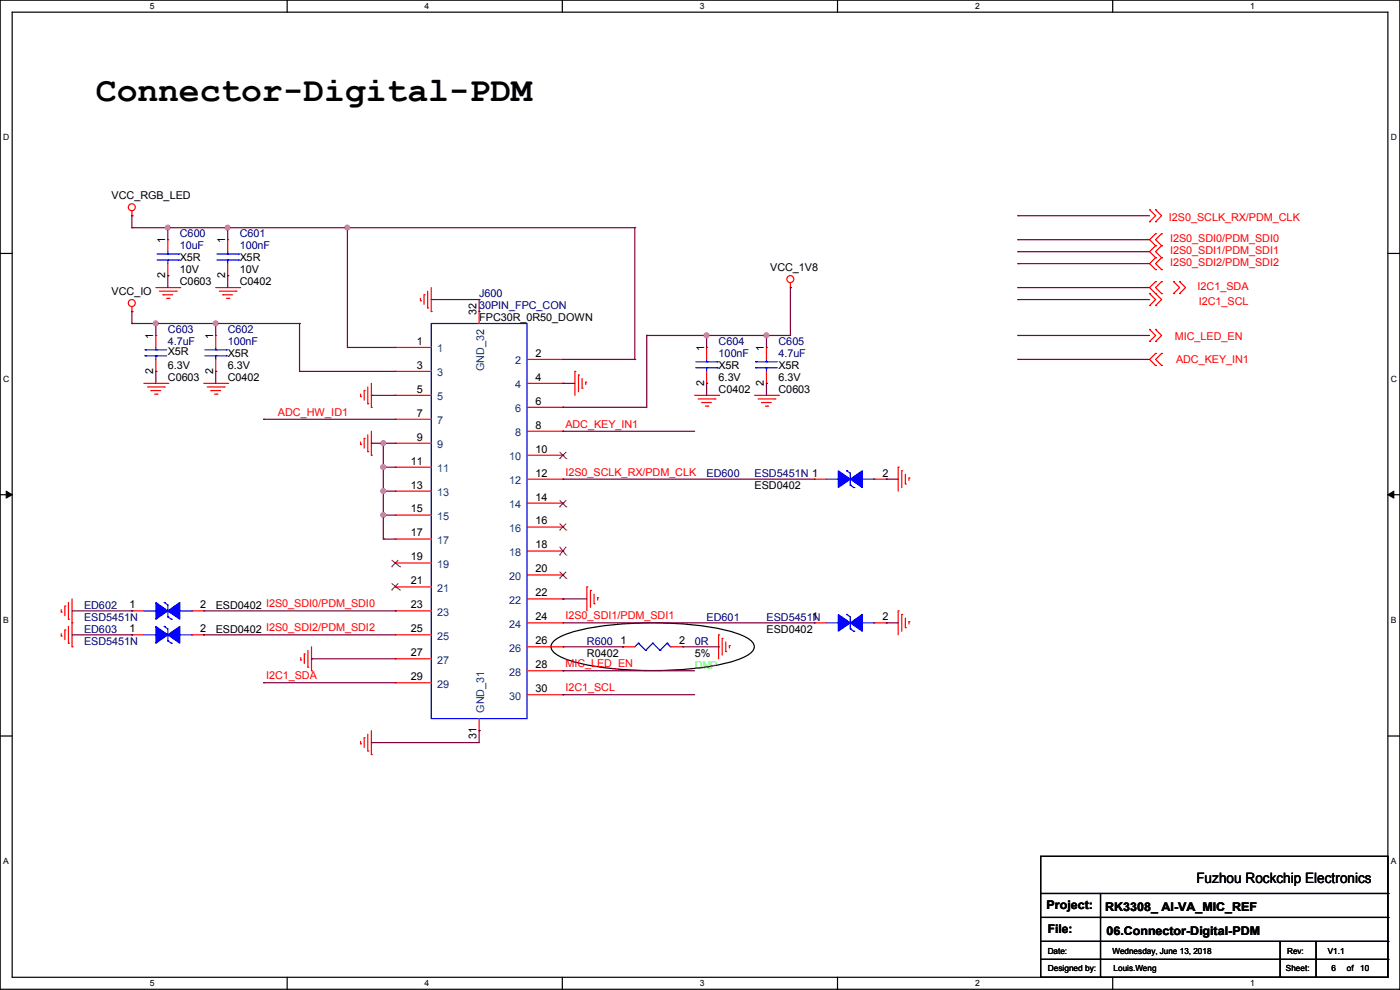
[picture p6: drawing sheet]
<svg xmlns="http://www.w3.org/2000/svg" width="297mm" height="210mm" viewBox="0 0 297 210" stroke-linecap="round" stroke-linejoin="round" font-family="sans-serif">
<path d="M0 0h297v209.8h-297zM2.6 2.6h291.8v204.7h-291.8z" fill="none" stroke="#000" stroke-width=".25"/>
<g fill="#fff">
<path d="M31.7 .3h1v2h-1z"/>
<path d="M31.7 207.6h1v1.9h-1z"/>
</g>
<path d="M60.9 0v2.6M60.9 207.3v2.5" fill="none" stroke="#000" stroke-width=".25"/>
<g fill="#fff">
<path d="M90.1 .3h1v2h-1z"/>
<path d="M90.1 207.6h1v1.9h-1z"/>
</g>
<path d="M119.3 0v2.6M119.3 207.3v2.5" fill="none" stroke="#000" stroke-width=".25"/>
<g fill="#fff">
<path d="M148.5 .3h.9v2h-.9z"/>
<path d="M148.5 207.6h.9v1.9h-.9z"/>
</g>
<path d="M177.7 0v2.6M177.7 207.3v2.5" fill="none" stroke="#000" stroke-width=".25"/>
<g fill="#fff">
<path d="M206.8 .3h1v2h-1z"/>
<path d="M206.8 207.6h1v1.9h-1z"/>
</g>
<path d="M236.1 0v2.6M236.1 207.3v2.5" fill="none" stroke="#000" stroke-width=".25"/>
<g fill="#fff">
<path d="M265.2 .3h1v2h-1z"/>
<path d="M265.2 207.6h1v1.9h-1z"/>
<path d="M.7 28.2h1.2v1.9h-1.2z"/>
<path d="M295.1 28.2h1.2v1.9h-1.2z"/>
<path d="M.7 79.3h1.2v2h-1.2z"/>
<path d="M295.1 79.3h1.2v2h-1.2z"/>
</g>
<path d="M0 53.8h2.6M294.4 53.8h2.6" fill="none" stroke="#000" stroke-width=".25"/>
<g fill="#fff">
<path d="M.7 130.5h1.2v2h-1.2z"/>
<path d="M295.1 130.5h1.1v2h-1.1z"/>
</g>
<path d="M0 104.9h2.6M294.4 104.9h2.6" fill="none" stroke="#000" stroke-width=".25"/>
<path d="M1.3 104.2l1.3 .7-1.3 .8zM294.4 104.9l1.3-.7v1.5z" fill="#000" stroke="#000" stroke-width=".21"/>
<g fill="#fff">
<path d="M.7 181.7h1.2v2h-1.2z"/>
<path d="M295.1 181.7h1.1v2h-1.1z"/>
</g>
<g fill="none" stroke="#000" stroke-width=".25">
<path d="M117.4 136.1a13.9 13.9 0 0 1 6.6-2.7 79 79 0 0 1 30.5 .4 12.2 12.2 0 0 1 5 2.3 1.43 1.43 0 0 1 0 2.2 13.9 13.9 0 0 1-6.6 2.6 79 79 0 0 1-30.5-.3 12.2 12.2 0 0 1-5-2.3 1.43 1.43 0 0 1 0-2.2zM0 156.1h2.6M294.4 156.1h2.6M220.8 181.7h73.6v25.6h-73.6zM220.8 189.5h73.6M220.8 194.6h73.6M220.8 199.7h73.6M233.5 189.5v17.8M271.6 199.7v7.6M279.2 199.7v7.6M294.4 189.5h.1M294.4 194.6h.1"/>
<path d="M294.4 199.7h.1M220.8 203.5h73.6M233.5 207.3h.1M271.6 207.3h.1M279.2 207.3h.1M294.4 203.5h.1"/>
</g>
<g fill="none" stroke="#f00" stroke-width=".25">
<path d="M28 45.8h.1M28 44.7v1.1M35.6 50.8h.1M35.6 58.5h.1M35.6 50.8v2.6M35.6 55.9v2.6M48.3 50.8h.1M48.3 58.5h.1M48.3 50.8v2.6M48.3 55.9v2.6M167.7 60v1M243.9 44.5h.1"/>
<path d="M243.9 47h.1M243.9 44.5l1.3 1.3-1.3 1.2M245.2 54.7h.1M245.2 57.2h.1M245.2 52.1h.1M245.2 44.5h.1M245.2 47h.1M245.2 59.7h.1M245.2 49.6h.1M245.2 54.7l-1.3 1.2 1.3 1.3M245.2 52.1l-1.3 1.3 1.3 1.3M245.2 44.5l1.2 1.3-1.2 1.2"/>
<path d="M245.2 59.7l-1.3 1.3 2.5 2.5-1.2 1.3M245.2 49.6l-1.3 1.2 1.3 1.3M246.4 57.2h.1M246.4 54.7h.1M246.4 52.1h.1M246.4 59.7h.1M246.4 49.6h.1M246.4 54.7l-1.2 1.2 1.2 1.3M246.4 52.1l-1.2 1.3 1.2 1.3M246.4 59.7l-1.2 1.3 1.2 1.3M246.4 49.6l-1.2 1.2 1.2 1.3M249 59.7h.1"/>
<path d="M249 59.7l1.2 1.3-1.2 1.3M250.2 59.7h.1M250.2 59.7l1.3 1.3-1.3 1.3M28 66.1h.1M28 65.1v1M33.1 71.2h.1M33.1 78.8h.1M33.1 61h5M33.1 71.2v2.5M33.1 76.2v2.6M33.8 61.8h3.6M34.6 62.5h.1"/>
<path d="M34.6 62.5h2M35.3 63.3h.6M35.9 63.3h.1M37.4 61.8h.1M38.1 61h.1M45.8 71.2h.1M45.8 78.8h.1M45.8 61h5M45.8 71.2v2.5M45.8 76.2v2.6M46.5 61.8h3.6M47.3 62.5h.1"/>
<path d="M47.3 62.5h2M48 63.3h.6M48.6 63.3h.1M50.1 61.8h.1M50.8 61h.1M83.9 73.7h.1M83.9 78.8h.1M83.9 73.7h7.6M83.9 78.8h7.6M89.2 63.8h.1M89.2 63.3v.5M90 62.5h.1"/>
<path d="M90 62.5v2.1M90.7 65.3h.1M90.7 61.8v3.5M91.5 66.1h.1M91.5 61v5.1M101.6 66.1h.1M101.6 66.1v2.5M111.8 76.2h7.6M119.4 76.2h.1M122 78.8h.1M122 78.8v5.1M122.7 79.5h.1"/>
<path d="M122.7 79.5v3.6M149.9 73.7h.1M149.9 73.7v2.5M149.9 78.8v2.5M162.6 73.7h.1M162.6 73.7v2.5M162.6 78.8v2.5M167.7 61h.1M243.9 69.9h.1M243.9 72.4h.1M243.9 62.3h.1M243.9 64.8h.1"/>
<path d="M243.9 69.9l1.3 1.3-1.3 1.2M243.9 62.3l1.3 1.2-1.3 1.3M245.2 69.9h.1M245.2 72.4h.1M245.2 62.3h.1M245.2 64.8h.1M245.2 75h.1M245.2 77.5h.1M245.2 69.9l1.2 1.3-1.2 1.2M245.2 75l-1.3 1.2 1.3 1.3M246.4 62.3h.1M246.4 77.5h.1"/>
<path d="M246.4 75h.1M246.4 75l-1.2 1.2 1.2 1.3M249 62.3h.1M250.2 62.3h.1M30.5 81.3h5.1M31.3 82.1h3.5M32 82.8h.1M32 82.8h2.1M32.8 83.6h.5M33.3 83.6h.1M34.8 82.1h.1M35.6 81.3h.1"/>
<path d="M43.2 81.3h5.1M44 82.1h3.5M44.7 82.8h.1M44.7 82.8h2.1M45.5 83.6h.5M46 83.6h.1M47.5 82.1h.1M48.3 81.3h.1M76.5 84.1h.1M76.5 94.3h.1M76.5 83.6v.5M76.5 93.8v.5"/>
<path d="M77.3 82.8h.1M77.3 93h.1M77.3 82.8v2.1M77.3 93v2M78 85.6h.1M78 95.8h.1M78 82.1v3.5M78 92.2v3.6M78.8 86.4h.1M78.8 96.6h.1M78.8 81.3v5.1M78.8 91.5v5.1"/>
<path d="M83.9 83.9h.1M83.9 88.9h.1M83.9 94h.1M83.9 99.1h.1M83.9 83.9h7.6M83.9 88.9h7.6M83.9 94h7.6M83.9 99.1h7.6M111.8 81.3h7.6M111.8 86.4h7.6M111.8 91.5h7.6M111.8 96.6h7.6"/>
<path d="M119.4 81.3h.1M119.4 86.4h.1M119.4 91.5h.1M119.4 96.6h.1M123.5 82.3h.1M123.5 80.3v2M124.2 81.1h.1M124.2 81.1v.5M147.4 83.9h5M148.1 84.6h3.6M148.9 85.4h.1M148.9 85.4h2"/>
<path d="M149.6 86.1h.6M149.9 81.3h.1M150.2 86.1h.1M151.7 84.6h.1M152.4 83.9h.1M160.1 83.9h5M160.8 84.6h3.6M161.6 85.4h.1M161.6 85.4h2M162.3 86.1h.6M162.6 81.3h.1M162.9 86.1h.1"/>
<path d="M164.4 84.6h.1M165.1 83.9h.1M190.5 99.1h.1M190.5 99.1v5.1M191.3 99.9h.1M191.3 99.9v3.5M83.9 104.2h.1M83.9 109.3h.1M83.9 114.3h.1M83.9 119.4h.1M83.9 104.2h7.6M83.9 109.3h7.6"/>
<path d="M83.9 114.3h7.6M83.9 119.4h7.6M111.8 101.6h7.6M111.8 106.7h7.6M111.8 111.8h7.6M111.8 116.9h7.6M119.4 101.6h.1M119.4 106.7h.1M119.4 111.8h.1M119.4 116.9h.1M172.8 101.6h.1M172.8 101.6h2.5"/>
<path d="M185.5 101.6h2.5M188 101.6h.1M192.1 102.7h.1M192.1 100.6v2.1M192.8 101.4h.1M192.8 101.4v.5M13 129.8h.1M13 134.9h.1M13 129.3v.5M13 134.4v.5M13.8 128.6h.1M13.8 133.6h.1"/>
<path d="M13.8 128.6v2M13.8 133.6v2.1M14.5 131.4h.1M14.5 136.4h.1M14.5 127.8v3.6M14.5 132.9v3.5M15.3 132.1h.1M15.3 137.2h.1M15.3 127v10.2M28 134.7h.1M28 129.6h.1M28 129.6h2.5"/>
<path d="M28 134.7h2.5M40.7 129.6h2.5M40.7 134.7h2.5M43.2 134.7h.1M43.2 129.6h.1M63.8 140h.1M63.8 139.5v.5M64.6 138.7h.1M64.6 138.7v2.1M65.3 138v3.5M66.1 137.2v5.1M83.9 124.5h.1"/>
<path d="M83.9 129.6h.1M83.9 134.7h.1M83.9 139.7h.1M83.9 124.5h7.6M83.9 129.6h7.6M83.9 134.7h7.6M83.9 139.7h7.6M111.8 122h7.6M111.8 127h7.6M111.8 132.1h7.6M111.8 137.2h7.6M119.4 122h.1"/>
<path d="M119.4 127h.1M119.4 132.1h.1M119.4 137.2h.1M124.5 124.5h.1M124.5 124.5v5.1M125.3 125.3h.1M125.3 125.3v3.5M126 128.1h.1M126 126v2.1M126.8 126.8h.1M126.8 126.8v.5M132.1 137.2h.1"/>
<path d="M132.1 137.2h2.6M142.3 137.2h2.5M144.8 137.2h.1M152.4 134.7h.1M152.4 134.7v5M153.2 135.4h.1M153.2 135.4v3.6M154 138.2h.1M154 136.2v2M154.7 136.9h.1M154.7 136.9v.6M172.8 132.1h.1"/>
<path d="M172.8 132.1h2.5M185.5 132.1h2.5M188 132.1h.1M190.5 129.6h.1M190.5 129.6v5.1M191.3 130.3h.1M191.3 130.3v3.6M192.1 133.1h.1M192.1 131.1v2M192.8 131.9h.1M192.8 131.9v.5M65.3 141.5h.1"/>
<path d="M66.1 142.3h.1M76.5 157.8h.1M76.5 157.3v.5M77.3 156.5h.1M77.3 156.5v2M78 159.3h.1M78 155.7v3.6M78.8 155v5.1M83.9 144.8h.1M83.9 144.8h7.6M101.6 155h.1M101.6 152.4v2.6"/>
<path d="M111.8 142.3h7.6M111.8 147.4h7.6M119.4 142.3h.1M119.4 147.4h.1M78.8 160.1h.1"/>
<circle cx="28" cy="44" r=".74"/>
<circle cx="167.7" cy="59.2" r=".74"/>
<circle cx="28" cy="64.3" r=".74"/>
</g>
<g fill="none" stroke="#00f" stroke-width=".25">
<path d="M33.3 55.2h4.6M33.3 53.9h4.6M35.6 53.9h.1M35.6 55.2h.1M35.6 53.4v.5M35.6 55.2v.7M37.9 55.2h.1M37.9 53.9h.1M46 55.2h4.6M46 53.9h4.6M48.3 53.9h.1M48.3 55.2h.1"/>
<path d="M48.3 53.4v.5M48.3 55.2v.7M50.6 55.2h.1M50.6 53.9h.1M30.8 75.5h.1M30.8 74.2h.1M30.8 75.5h4.5M30.8 74.2h4.5M33.1 74.2h.1M33.1 75.5h.1M33.1 73.7v.5M33.1 75.5v.7"/>
<path d="M43.5 75.5h4.5M43.5 74.2h4.5M45.8 74.2h.1M45.8 75.5h.1M45.8 73.7v.5M45.8 75.5v.7M48 75.5h.1M48 74.2h.1M91.5 68.6h20.3v83.8h-20.3zM147.6 78h4.6M147.6 76.8h4.6M149.9 76.8h.1"/>
<path d="M149.9 78h.1M149.9 76.2v.6M149.9 78v.8M152.2 78h.1M152.2 76.8h.1M160.3 78h.1M160.3 76.8h.1M160.3 78h4.6M160.3 76.8h4.6M162.6 76.8h.1M162.6 78h.1M162.6 76.2v.6"/>
<path d="M162.6 78v.8M179.6 99.9h.1M179.6 99.9l.8 .5v2.5M175.3 101.6h2.5M177.8 101.6h.1M180.4 102.9h.1M180.4 102.9l.7 .5M181.1 103.4h.1M182.9 101.6h2.6M185.5 101.6h.1M30.5 134.7h2.6M30.5 129.6h2.6"/>
<path d="M33.1 134.7h.1M33.1 129.6h.1M34.8 132.9h.1M34.8 127.8h.1M34.8 127.8l.8 .5v2.6M34.8 132.9l.8 .5v2.5M35.6 135.9h.1M35.6 130.9h.1M35.6 135.9l.8 .5M35.6 130.9l.8 .5M36.4 136.4h.1M36.4 131.4h.1"/>
<path d="M38.1 134.7h2.6M38.1 129.6h2.6M40.7 134.7h.1M40.7 129.6h.1M135.4 136.4h.1M135.4 136.4l-.7 .8M135.4 136.4l1.5 1.6M136.9 138h.1M138.5 136.4h.1M138.5 136.4l-1.6 1.6M138.5 136.4l1.5 1.6M140 138h.1"/>
<path d="M141.5 136.4h.1M141.5 136.4l-1.5 1.6M141.5 136.4l.8 .8M142.3 137.2h.1M175.3 132.1h2.5M177.8 132.1h.1M179.6 130.3h.1M179.6 130.3l.8 .6v2.5M180.4 133.4h.1M180.4 133.4l.7 .5M181.1 133.9h.1M182.9 132.1h2.6"/>
<path d="M185.5 132.1h.1"/>
</g>
<g fill="none" stroke="#804000" stroke-width=".21">
<path d="M118.7 97.3h.1M118.7 95.9l1.4 1.4M120.1 97.3h.1M120.1 95.9l-1.4 1.4M83.1 118.8l1.7 1.4M84.5 118.8l-1.4 1.4M118.7 107.5h.1M118.7 112.5h.1M118.7 117.7h.1M118.7 106.1l1.4 1.4M118.7 111l1.4 1.5M118.7 116l1.4 1.7"/>
<path d="M120.1 107.5h.1M120.1 112.5h.1M120.1 117.7h.1M120.1 106.1l-1.4 1.4M120.1 111l-1.4 1.5M120.1 116l-1.4 1.7M83.1 120.2h.1M83.1 125.2h.1M83.1 123.7l1.7 1.5M84.5 123.7l-1.4 1.5M84.8 120.2h.1M84.8 125.2h.1"/>
<path d="M118.7 122.7h.1M118.7 121.3l1.4 1.4M120.1 122.7h.1M120.1 121.3l-1.4 1.4"/>
</g>
<g fill="#00f" stroke="#00f" stroke-width=".25">
<path d="M33.1 132.9l2.5 1.8-2.5 1.7z" fill-rule="evenodd"/>
<path d="M35.6 134.7l2.5-1.8v3.5z" fill-rule="evenodd"/>
<path d="M177.8 99.9l2.6 1.7-2.6 1.8z" fill-rule="evenodd"/>
<path d="M180.4 101.6l2.5-1.7v3.5z" fill-rule="evenodd"/>
<path d="M177.8 130.3l2.6 1.8-2.6 1.8z" fill-rule="evenodd"/>
<path d="M180.4 132.1l2.5-1.8v3.6z" fill-rule="evenodd"/>
<path d="M33.1 127.8l2.5 1.8-2.5 1.8z" fill-rule="evenodd"/>
<path d="M35.6 129.6l2.5-1.8v3.6z" fill-rule="evenodd"/>
</g>
<g fill="none" stroke="#800040" stroke-width=".25">
<path d="M28 48.3h.1M28 45.8h.1M28 45.8v2.5M28 48.3h106.7M35.6 58.5h.1M35.6 48.3h.1M35.6 48.3v2.5M35.6 58.5v2.5M48.3 48.3h.1M48.3 58.5h.1M48.3 48.3v2.5M48.3 58.5v2.5"/>
<path d="M73.7 48.3h.1M73.7 48.3v25.4M134.7 48.3h.1M134.7 48.3v27.9M215.9 45.8h.1M215.9 53.4h.1M215.9 55.9h.1M215.9 50.8h.1M215.9 45.8h28M215.9 53.4h28M215.9 55.9h28M215.9 50.8h28"/>
<path d="M28 68.6h.1M28 66.1h.1M28 68.6h35.5M28 66.1v2.5M33.1 78.8h.1M33.1 68.6h.1M33.1 68.6v2.6M33.1 78.8v2.5M45.8 68.6h.1M45.8 78.8h.1M45.8 68.6v2.6M45.8 78.8v2.5"/>
<path d="M63.5 68.6h.1M63.5 78.8h.1M63.5 68.6v10.2M63.5 78.8h20.4M73.7 73.7h.1M73.7 73.7h10.2M91.5 63.5h.1M91.5 63.5h10.1M101.6 63.5h.1M101.6 63.5v2.6M119.4 76.2h15.3M134.7 76.2h.1"/>
<path d="M137.2 71.2h.1M137.2 71.2v15.2h-17.8M149.9 71.2h.1M149.9 71.2v2.5M162.6 71.2h.1M162.6 71.2v2.5M167.7 61h.1M167.7 61v10.2h-30.5M215.9 76.2h.1M215.9 71.2h.1M215.9 61h.1M215.9 63.5h.1"/>
<path d="M215.9 63.5h28M215.9 71.2h28M215.9 76.2h28M215.9 61h28M55.9 88.9h.1M55.9 88.9h28M78.8 83.9h.1M78.8 94h.1M78.8 94h5.1M78.8 83.9h5.1M81.3 94h.1M81.3 99.1h.1"/>
<path d="M81.3 94v20.3M81.3 99.1h2.6M119.4 86.4h.1M119.4 81.3h.1M119.4 91.5h.1M119.4 81.3h2.6M119.4 91.5h28M149.9 81.3h.1M149.9 81.3v2.6M162.6 81.3h.1M162.6 81.3v2.6M81.3 104.2h.1"/>
<path d="M81.3 114.3h.1M81.3 109.3h.1M81.3 104.2h2.6M81.3 114.3h2.6M81.3 109.3h2.6M119.4 101.6h.1M119.4 101.6h53.4M188 101.6h.1M188 101.6h2.5M15.3 134.7h12.7M15.3 129.6h12.7M28 129.6h.1"/>
<path d="M28 134.7h.1M43.2 134.7h.1M43.2 134.7h40.7M43.2 129.6h40.7M66.1 139.7h.1M66.1 139.7h17.8M83.9 129.6h.1M119.4 127h.1M119.4 132.1h53.4M119.4 127h5.1M119.4 137.2h12.7M132.1 137.2h.1"/>
<path d="M144.8 137.2h7.6M152.4 137.2h.1M172.8 132.1h.1M188 132.1h.1M188 132.1h2.5M55.9 144.8h.1M55.9 144.8h28M78.8 157.5h.1M101.6 155h.1M101.6 155v2.5h-22.8M119.4 147.4h.1M119.4 142.3h.1"/>
<path d="M119.4 147.4h28M119.4 142.3h28"/>
</g>
<g fill="#f0f" stroke="#f0f" stroke-width=".25">
<circle cx="45.7" cy="68.6" r=".49"/>
<circle cx="33" cy="68.6" r=".49"/>
<circle cx="73.7" cy="48.3" r=".49"/>
<circle cx="48.3" cy="48.3" r=".49"/>
<circle cx="35.6" cy="48.3" r=".49"/>
<circle cx="162.6" cy="71.1" r=".49"/>
<circle cx="149.9" cy="71.1" r=".49"/>
<circle cx="81.3" cy="99.1" r=".49"/>
<circle cx="81.3" cy="94" r=".49"/>
<circle cx="81.3" cy="109.2" r=".49"/>
<circle cx="81.3" cy="104.2" r=".49"/>
</g>
<text font-size="7.4" x="20.4" y="21.4">Connector-Digital-PDM</text>
<text font-size="3" x="253.8" y="187.2">Fuzhou Rockchip Electronics</text>
<g font-size="2.5">
<text x="222" y="192.9">Project:</text>
<text x="222.3" y="198">File:</text>
<text x="234.5" y="193.2">RK3308_ AI-VA_MIC_REF</text>
<text x="234.7" y="198.2">06.Connector-Digital-PDM</text>
</g>
<g font-size="2.3">
<text x="23.7" y="42.2">VCC_RGB_LED</text>
<text x="35.1" y="51.6" transform="rotate(-90 35.1 51.6)">1</text>
<text x="47.8" y="51.6" transform="rotate(-90 47.8 51.6)">1</text>
<text x="35.1" y="59" transform="rotate(-90 35.1 59)">2</text>
<text x="38.1" y="55.5">X5R</text>
<text x="38.1" y="58">10V</text>
<text x="47.8" y="59" transform="rotate(-90 47.8 59)">2</text>
<text x="50.8" y="55.5">X5R</text>
<text x="50.8" y="58">10V</text>
<text x="163.4" y="57.5">VCC_1V8</text>
<text x="23.7" y="62.6">VCC_IO</text>
<text x="38.1" y="60.5">C0603</text>
<text x="50.8" y="60.5">C0402</text>
<text x="32.5" y="71.9" transform="rotate(-90 32.5 71.9)">1</text>
<text x="45.2" y="71.9" transform="rotate(-90 45.2 71.9)">1</text>
<text x="101.1" y="66.8" transform="rotate(-90 101.1 66.8)">32</text>
<text x="101.6" y="68.2">FPC30R_0R50_DOWN</text>
<text x="35.6" y="75.3">X5R</text>
<text x="48.3" y="75.8">X5R</text>
<text x="88.4" y="73.2">1</text>
<text x="113.6" y="75.7">2</text>
<text x="149.4" y="74.5" transform="rotate(-90 149.4 74.5)">1</text>
<text x="162.1" y="74.5" transform="rotate(-90 162.1 74.5)">1</text>
<text x="32.5" y="79.3" transform="rotate(-90 32.5 79.3)">2</text>
<text x="35.6" y="80.9">C0603</text>
<text x="35.6" y="78.3">6.3V</text>
<text x="45.2" y="79.3" transform="rotate(-90 45.2 79.3)">2</text>
<text x="48.3" y="80.9">C0402</text>
<text x="48.3" y="78.3">6.3V</text>
<text x="88.4" y="78.2">3</text>
<text x="88.4" y="83.3">5</text>
<text x="113.6" y="80.8">4</text>
<text x="149.4" y="81.8" transform="rotate(-90 149.4 81.8)">2</text>
<text x="152.5" y="83.4">C0402</text>
<text x="152.5" y="78.3">X5R</text>
<text x="152.5" y="80.9">6.3V</text>
<text x="162.1" y="81.8" transform="rotate(-90 162.1 81.8)">2</text>
<text x="165.2" y="83.4">C0603</text>
<text x="165.2" y="78.3">X5R</text>
<text x="165.2" y="80.9">6.3V</text>
<text x="88.4" y="88.4">7</text>
<text x="113.6" y="85.9">6</text>
<text x="88.4" y="93.5">9</text>
<text x="113.6" y="90.9">8</text>
<text x="87.2" y="98.6">11</text>
<text x="113.6" y="96">10</text>
<text x="113.6" y="101.1">12</text>
<text x="187.3" y="101.1">2</text>
<text x="87.2" y="103.6">13</text>
<text x="113.6" y="106.2">14</text>
<text x="160.1" y="103.7">ESD0402</text>
<text x="87.2" y="108.7">15</text>
<text x="87.2" y="113.8">17</text>
<text x="113.6" y="111.3">16</text>
<text x="87.2" y="118.9">19</text>
<text x="113.6" y="116.3">18</text>
<text x="87.2" y="124">21</text>
<text x="113.6" y="121.4">20</text>
<text x="27.5" y="129">1</text>
<text x="42.5" y="129">2</text>
<text x="45.8" y="129.1">ESD0402 I2S0_SDI0/PDM_SDI0</text>
<text x="87.2" y="129">23</text>
<text x="113.6" y="126.5">22</text>
<text x="113.6" y="131.6">24</text>
<text x="172.3" y="131.6">1</text>
<text x="187.3" y="131.6">2</text>
<text x="27.5" y="134.1">1</text>
<text x="42.5" y="134.1">2</text>
<text x="45.8" y="134.2">ESD0402 I2S0_SDI2/PDM_SDI2</text>
<text x="87.2" y="134.1">25</text>
<text x="113.6" y="136.7">26</text>
<text x="131.6" y="136.7">1</text>
<text x="144.1" y="136.7">2</text>
<text x="162.6" y="134.2">ESD0402</text>
<text x="87.2" y="139.2">27</text>
<text x="113.6" y="141.7">28</text>
<text x="124.5" y="139.3">R0402</text>
<text x="147.4" y="139.3">5%</text>
<text x="87.2" y="144.3">29</text>
<text x="113.6" y="146.8">30</text>
<text x="101.1" y="156.8" transform="rotate(-90 101.1 156.8)">31</text>
</g>
<g font-size="2.3" fill="#f00">
<text x="248" y="46.8">I2S0_SCLK_RX/PDM_CLK</text>
<text x="248.2" y="53.9">I2S0_SDI1/PDM_SDI1</text>
<text x="248.2" y="51.4">I2S0_SDI0/PDM_SDI0</text>
<text x="248.2" y="56.5">I2S0_SDI2/PDM_SDI2</text>
<text x="254.1" y="61.6">I2C1_SDA</text>
<text x="254.3" y="64.6">I2C1_SCL</text>
<text x="249.2" y="72.2">MIC_LED_EN</text>
<text x="249.5" y="77">ADC_KEY_IN1</text>
<text x="59" y="88.2">ADC_HW_ID1</text>
<text x="119.9" y="90.8">ADC_KEY_IN1</text>
<text x="119.9" y="100.9">I2S0_SCLK_RX/PDM_CLK</text>
<text x="119.9" y="131.4">I2S0_SDI1/PDM_SDI1</text>
<text x="119.9" y="141.6">MIC_LED_EN</text>
<text x="56.4" y="144.1">I2C1_SDA</text>
<text x="119.9" y="146.6">I2C1_SCL</text>
</g>
<g font-size="2.3" fill="#000080">
<text x="38.1" y="50.4">C600</text>
<text x="38.1" y="52.9">10uF</text>
<text x="50.8" y="50.4">C601</text>
<text x="50.8" y="52.9">100nF</text>
<text x="101.6" y="63.1">J600</text>
<text x="101.6" y="65.6">30PIN_FPC_CON</text>
<text x="35.6" y="70.7">C603</text>
<text x="48.3" y="70.7">C602</text>
<text x="35.6" y="73.2">4.7uF</text>
<text x="48.3" y="73.2">100nF</text>
<text x="152.5" y="73.2">C604</text>
<text x="152.5" y="75.8">100nF</text>
<text x="165.2" y="73.2">C605</text>
<text x="165.2" y="75.8">4.7uF</text>
<text x="149.9" y="101.2">ED600</text>
<text x="160.1" y="101.2">ESD5451N 1</text>
<text x="17.8" y="129.1">ED602</text>
<text x="17.8" y="131.7">ESD5451N</text>
<text x="149.9" y="131.7">ED601</text>
<text x="162.6" y="131.7">ESD5451N</text>
<text x="17.8" y="134.2">ED603</text>
<text x="17.8" y="136.7">ESD5451N</text>
<text x="124.5" y="136.7">R600</text>
<text x="147.4" y="136.7">0R</text>
</g>
<g font-size="2.3" fill="#004080">
<text x="92.8" y="74.8">1</text>
<text x="109.3" y="77.3">2</text>
<text x="92.8" y="79.8">3</text>
<text x="102.7" y="78.8" transform="rotate(-90 102.7 78.8)">GND_32</text>
<text x="109.3" y="82.4">4</text>
<text x="92.8" y="84.9">5</text>
<text x="109.3" y="87.5">6</text>
<text x="92.8" y="90">7</text>
<text x="92.8" y="95.1">9</text>
<text x="109.3" y="92.5">8</text>
<text x="92.8" y="100.2">11</text>
<text x="108" y="97.6">10</text>
<text x="92.8" y="105.2">13</text>
<text x="108" y="102.7">12</text>
<text x="108" y="107.8">14</text>
<text x="92.8" y="110.3">15</text>
<text x="108" y="112.9">16</text>
<text x="92.8" y="115.4">17</text>
<text x="108" y="117.9">18</text>
<text x="92.8" y="120.5">19</text>
<text x="92.8" y="125.6">21</text>
<text x="108" y="123">20</text>
<text x="92.8" y="130.6">23</text>
<text x="108" y="128.1">22</text>
<text x="92.8" y="135.7">25</text>
<text x="108" y="133.2">24</text>
<text x="92.8" y="140.8">27</text>
<text x="108" y="138.3">26</text>
<text x="108" y="143.3">28</text>
<text x="92.8" y="145.9">29</text>
<text x="108" y="148.4">30</text>
<text x="102.7" y="151.2" transform="rotate(-90 102.7 151.2)">GND_31</text>
</g>
<text font-size="2.3" fill="#0f0" x="147.4" y="141.8">DNP</text>
<g font-size="1.8">
<text x="31.8" y="1.9">5</text>
<text x="90.1" y="1.9">4</text>
<text x="148.5" y="1.9">3</text>
<text x="206.8" y="1.9">2</text>
<text x="265.2" y="1.9">1</text>
<text x=".7" y="29.8">D</text>
<text x="295.1" y="29.8">D</text>
<text x=".7" y="80.9">C</text>
<text x="295.1" y="80.9">C</text>
<text x=".7" y="132.1">B</text>
<text x="295.1" y="132.1">B</text>
<text x=".7" y="183.3">A</text>
<text x="295.1" y="183.3">A</text>
<text x="222.3" y="202.3">Date:</text>
<text x="236" y="202.3">Wednesday, June 13, 2018</text>
<text x="273.1" y="202.3">Rev:</text>
<text x="281.7" y="202.3">V1.1</text>
<text x="31.8" y="209.2">5</text>
<text x="90.1" y="209.2">4</text>
<text x="148.5" y="209.2">3</text>
<text x="206.8" y="209.2">2</text>
<text x="222.3" y="205.9">Designed by:</text>
<text x="236.2" y="205.9">Louis.Weng</text>
<text x="265.2" y="209.2">1</text>
<text x="272.8" y="205.9">Sheet:</text>
<text x="282.5" y="205.9">6</text>
<text x="285.7" y="205.9">of</text>
<text x="288.6" y="205.9">10</text>
</g>
</svg>
